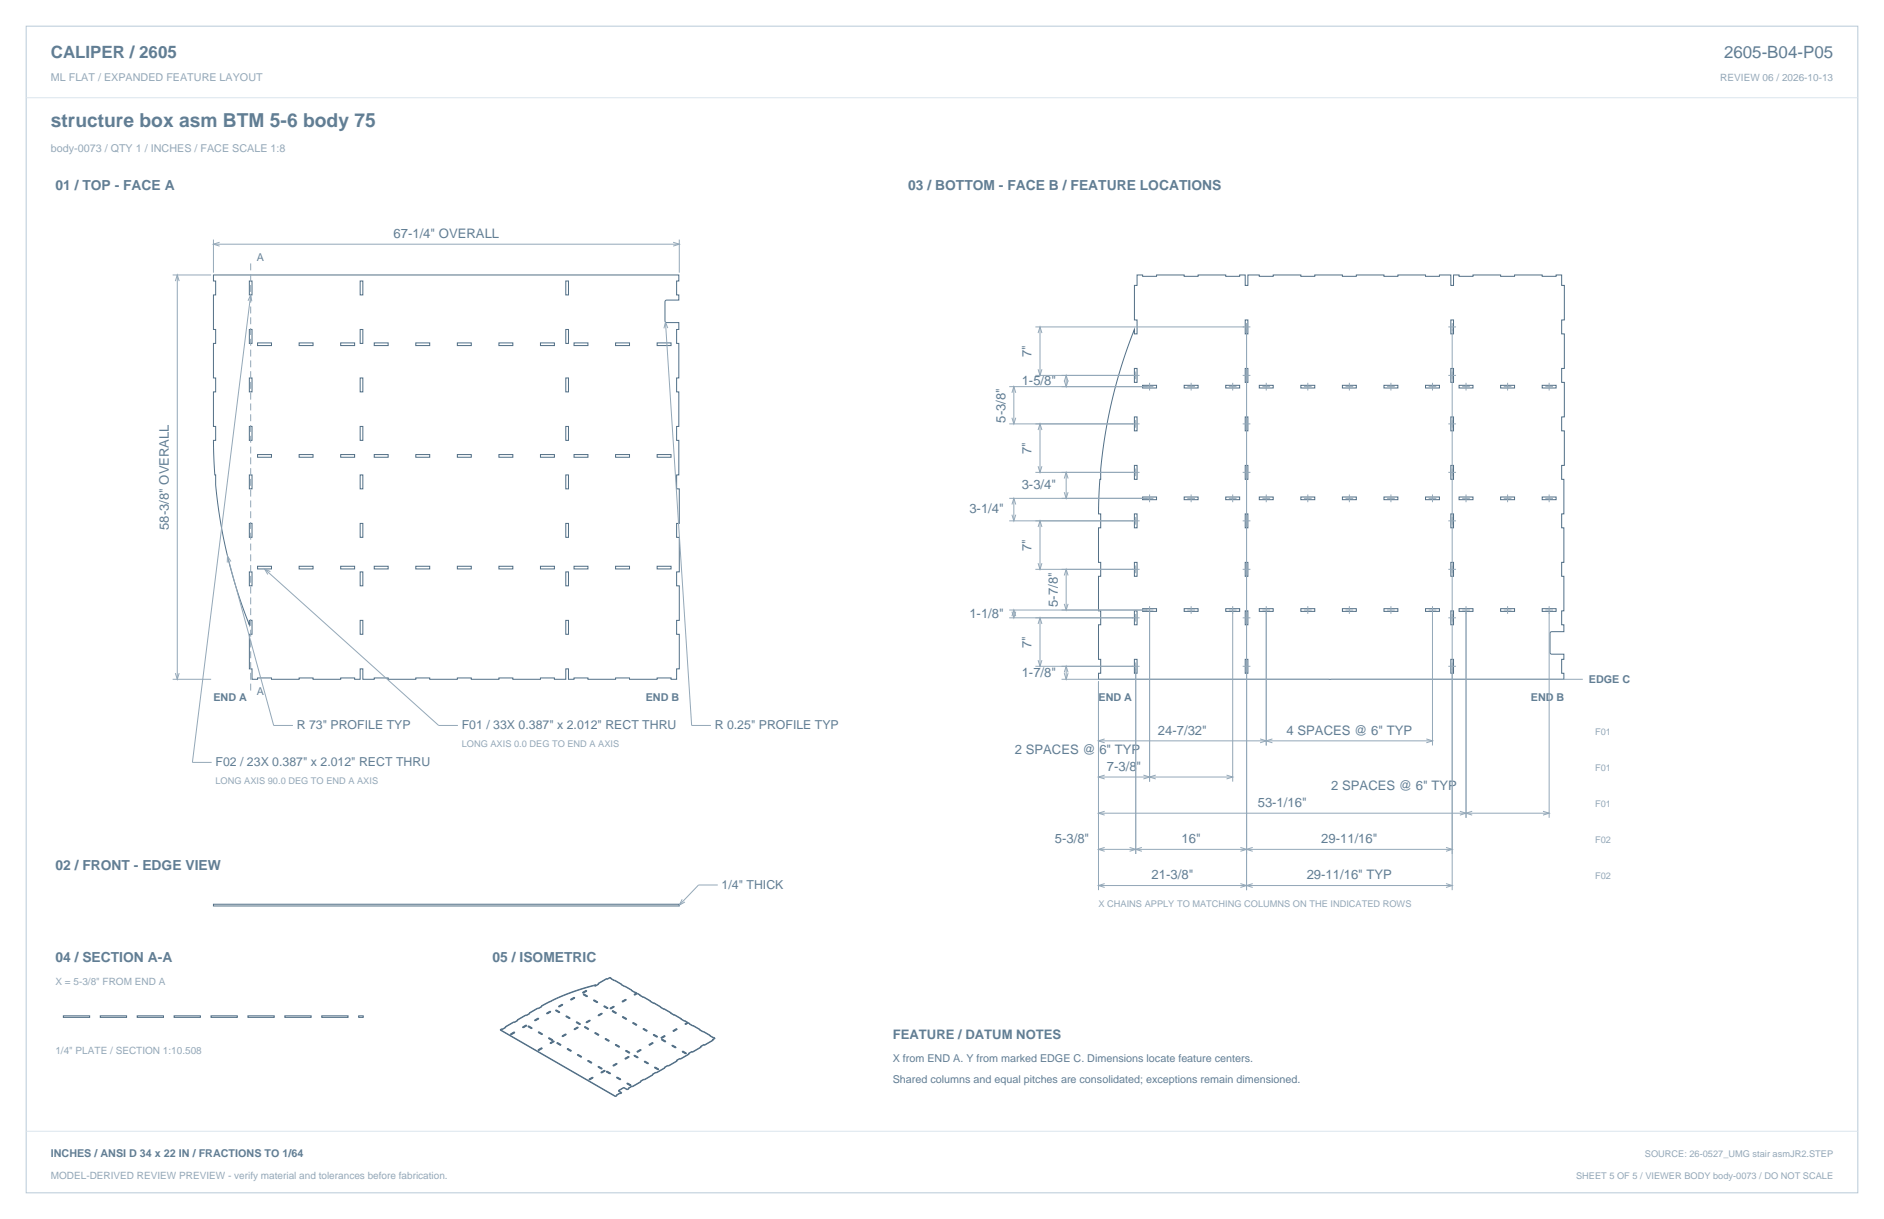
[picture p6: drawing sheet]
<svg xmlns="http://www.w3.org/2000/svg" width="864mm" height="559mm" viewBox="0 0 864 559" stroke-linecap="round" stroke-linejoin="round" font-family="sans-serif">
<path d="M12 12h840v535h-840z" fill="none" stroke="#b8cad8" stroke-width=".46"/>
<path d="M12 45h840" fill="none" stroke="#dbe5ed" stroke-width=".46"/>
<g fill="none" stroke="#536f85" stroke-width=".46">
<path d="M98 126h213v3h-1v6h1v3h-5h-1v10h6v3h-1v6h1v16h-1v7h1v15h-1v7h1v16h-1v6h1v16h-1v6h1v16h-1v7h1v15h-1v7h1v16h-1v4h-2h-7h-12h-7h-12h-7h-2v-4h-2v4h-5h-6h-13h-6h-13h-6h-13h-6h-13h-6h-6v-4h-1v4h-2h-7h-12h-7h-13h-6h-2v-4h-2v-16h2v-7h-2v2l-8-25-4-19-3-20-1-20h1v-7h-1v-15h1v-7h-1v-16h1v-6h-1v-16h1v-6h-1zM114 129h2v6h-2zM165 129h1v6h-1zM259 129h2v6h-2zM521 126h3v1h6v-1h13v1h6v-1h13v1h6v-1h3v5h1v-5h5v1h7v-1h12v1h7v-1h12v1h7v-1h12v1h7v-1h12v1h7v-1h5v5h1v-5h3v1h6v-1h13v1h6v-1h13v1h6v-1h3v5h1v16h-1v6h1v16h-1v6h1v16h-1v7h1v15h-1v7h1v16h-1v6h1v16h-1v6h1v16h-1v6h1v4h-6v9v1h6v2h-1v7h1v2h-213v-2h1v-7h-1v-16h1v-6h-1v-16h1v-6h-1v-16h1v-6h-1l1-21 2-19 5-19 8-26v2h1v-6h-1v-16h1zM114 151h2v6h-2zM118 157h6v1h-6zM137 157h7v1h-7zM156 157h7v1h-7zM165 151h1v6h-1zM172 157h6v1h-6zM191 157h6v1h-6z"/>
<path d="M210 157h6v1h-6zM229 157h6v1h-6zM248 157h6v1h-6zM259 151h2v6h-2zM263 157h7v1h-7zM282 157h7v1h-7zM301 157h7v1h-7zM571 147h1v6h-1zM665 147h1v6h-1zM114 173h2v7h-2zM165 173h1v7h-1zM259 173h2v7h-2z"/>
<path d="M520 169h1v6h-1zM524 177h6v1h-6zM543 177h6v1h-6zM562 177h6v1h-6zM571 169h1v6h-1zM577 177h7v1h-7zM596 177h7v1h-7zM615 177h7v1h-7zM634 177h7v1h-7zM653 177h7v1h-7zM665 169h1v6h-1zM669 177h6v1h-6z"/>
<path d="M688 177h6v1h-6zM707 177h6v1h-6zM114 195h2v7h-2zM165 195h1v7h-1zM259 195h2v7h-2zM520 191h1v7h-1zM571 191h1v7h-1zM665 191h1v7h-1zM114 218h2v6h-2zM118 208h6v2h-6zM137 208h7v2h-7zM156 208h7v2h-7z"/>
<path d="M165 218h1v6h-1zM172 208h6v2h-6zM191 208h6v2h-6zM210 208h6v2h-6zM229 208h6v2h-6zM248 208h6v2h-6zM259 218h2v6h-2zM263 208h7v2h-7zM282 208h7v2h-7zM301 208h7v2h-7zM520 213h1v7h-1zM571 213h1v7h-1z"/>
<path d="M665 213h1v7h-1zM114 240h2v6h-2zM165 240h1v6h-1zM259 240h2v6h-2zM520 236h1v6h-1zM524 228h6v1h-6zM543 228h6v1h-6zM562 228h6v1h-6zM571 236h1v6h-1zM577 228h7v1h-7zM596 228h7v1h-7zM615 228h7v1h-7z"/>
<path d="M634 228h7v1h-7zM653 228h7v1h-7zM665 236h1v6h-1zM669 228h6v1h-6zM688 228h6v1h-6zM707 228h6v1h-6zM118 260h6v1h-6zM137 260h7v1h-7zM156 260h7v1h-7zM172 260h6v1h-6zM191 260h6v1h-6zM210 260h6v1h-6z"/>
<path d="M229 260h6v1h-6zM248 260h6v1h-6zM263 260h7v1h-7zM282 260h7v1h-7zM301 260h7v1h-7zM520 258h1v6h-1zM571 258h1v6h-1zM665 258h1v6h-1zM114 262h2v7h-2zM165 262h1v7h-1zM259 262h2v7h-2zM524 279h6v1h-6z"/>
<path d="M543 279h6v1h-6zM562 279h6v1h-6zM577 279h7v1h-7zM596 279h7v1h-7zM615 279h7v1h-7zM634 279h7v1h-7zM653 279h7v1h-7zM669 279h6v1h-6zM688 279h6v1h-6zM707 279h6v1h-6zM165 284h1v7h-1zM259 284h2v7h-2z"/>
<path d="M520 280h1v6h-1zM571 280h1v6h-1zM665 280h1v6h-1zM520 302h1v7h-1zM571 302h1v7h-1zM665 302h1v7h-1zM98 415h213h-213z"/>
</g>
<g fill="none" stroke="#93a8b9" stroke-width=".46">
<path d="M98 110v15M98 112h213M101 111l-3 1 3 1M309 111l2 1-2 1M311 110v15M79 126h18M80 129l1-3 1 3M81 126v185M114 138l1-3v3M115 135l-27 214h9M305 148l12 185h9M306 150l-1-2-1 3"/>
<path d="M475 150h98M476 153l1-3 1 3M477 150v22M571 148v260M664 150h3M666 148v260M463 177h66M465 177v17M475 172h47M476 169l1 3 1-3M488 175l1-3 1 3M488 174l1 3 1-3"/>
<path d="M489 172v5M521 170v4M527 175v4M544 177h4M546 175v4M563 177h4M565 175v4M570 172h3M579 177h3M580 175v4M598 177h3M599 175v4"/>
<path d="M617 177h3M619 175v4M636 177h3M638 175v4M655 177h3M657 175v4M664 172h3M670 177h4M672 175v4M689 177h4M691 175v4M708 177h4"/>
<path d="M710 175v4M463 194h59M464 180l1-3 1 3M464 191l1 3 1-3M476 197l1-3 1 3M477 194v23M521 193v3M570 194h3M664 194h3M475 217h47M476 214l1 3 1-3M488 219l1-2 1 2"/>
<path d="M489 217v11M521 215v3M570 217h3M664 217h3M463 228h66M463 239h59M464 231l1-3 1 3M464 236l1 3 1-3M465 228v11M477 239v22M488 226l1 2 1-2M521 237v4"/>
<path d="M527 227v3M544 228h4M546 227v3M563 228h4M565 227v3M570 239h3M579 228h3M580 227v3M598 228h3M599 227v3M617 228h3M619 227v3"/>
<path d="M636 228h3M638 227v3M655 228h3M657 227v3M664 239h3M670 228h4M672 227v3M689 228h4M691 227v3M708 228h4M710 227v3M104 255l21 78h9"/>
<path d="M106 257l-2-2v3M476 242l1-3 1 3M476 258l1 3 1-3M521 259v4M121 261l80 72h9M124 262l-3-1 2 2M463 280h66M465 280v3M475 261h47M488 264l1-3 1 3M488 277l1 3 1-3M489 261v19"/>
<path d="M527 278v80M544 280h4M546 278v3M563 280h4M565 278v80M570 261h3M579 280h3M580 278v64M598 280h3M599 278v3M617 280h3M619 278v3"/>
<path d="M636 280h3M638 278v3M655 280h3M657 278v64M664 261h3M670 280h4M672 278v97M689 280h4M691 278v3M708 280h4M710 278v97M463 283h59"/>
<path d="M464 282l1-2 1 2M464 280l1 3 1-3M476 286l1-3 1 3M477 283v22M521 281v4M570 283h3M664 283h3M79 311h18M80 309l1 2 1-2M475 305h47M476 303l1 2 1-2M487 311h122"/>
<path d="M488 308l1-3 1 3M488 309l1 2 1-2M489 305v6M504 312v96M521 304v87M570 305h3M610 311h116M664 305h3M504 340h153M506 339l-2 1h2M578 339l2 1h-2M583 339l-3 1h3"/>
<path d="M654 339l3 1h-3M504 356h61M506 355l-2 1 2 1M524 355l3 1-3 1M530 355l-3 1 3 1M562 355l3 1-3 1M504 373h206M506 372l-2 1 2 1M669 372l3 1-3 1M675 372l-3 1 3 1M707 372l3 1-3 1M504 389h162"/>
<path d="M506 388l-2 1 2 1M518 388l3 1-3 1M523 388l-2 1 2 1M569 388l2 1-2 1M574 388l-3 1 3 1M663 388l3 1-3 1M313 412l-2 3 3-2M329 406h-9l-9 9M504 406h162M506 405l-2 1 2 1M569 405l2 1-2 1M574 405l-3 1 3 1"/>
<path d="M663 405l3 1-3 1"/>
</g>
<path d="M115 121v196" fill="none" stroke="#93a8b9" stroke-width=".46" stroke-dasharray="3.2 1.8" stroke-linecap="butt"/>
<g fill="#f2f6f9" stroke="#536f85" stroke-width=".46">
<path d="M29 466h12h-12z" fill-rule="evenodd"/>
<path d="M46 466h12h-12z" fill-rule="evenodd"/>
<path d="M63 466h12h-12z" fill-rule="evenodd"/>
<path d="M80 466h12h-12z" fill-rule="evenodd"/>
<path d="M97 466h12h-12z" fill-rule="evenodd"/>
<path d="M114 466h12h-12z" fill-rule="evenodd"/>
<path d="M131 466h12h-12z" fill-rule="evenodd"/>
<path d="M147 466h13h-13z" fill-rule="evenodd"/>
<path d="M164 466h3h-3z" fill-rule="evenodd"/>
</g>
<g fill="none" stroke="#536f85" stroke-width=".46">
<path d="M252 459l-4 2M252 459h.1M253 458v1M253 459h-1M253 458l-1 1M262 458h.1M263 457h.1M263 457l-1 1M263 457v1M263 458h-1M267 455h.1M267 456l2 1"/>
<path d="M267 456h.1M268 456h-1M268 456l1 1M269 454l-2 1M269 454h.1M269 457h.1M272 459h2M272 459l2 1M272 459h.1M272 458v1M272 458l2 1M273 452h.1"/>
<path d="M273 451l-10 3-10 4M273 451l-11 4-9 4M273 451v1M274 459h.1M274 459v1M274 451h.1M274 451l-1 1M278 449h.1M278 449l-5 3M278 449l-4 2M280 448h.1M280 448l-2 1"/>
<path d="M280 448l2 1M280 449l2 1M280 448v1M282 449v1M282 449l3 2M282 449h.1M282 450l4 2M282 450h.1M285 451l1 1M285 451h.1M285 459h.1M286 452l4 2"/>
<path d="M286 452h.1M286 452l5 3M287 458h.1M287 458l-2 1M289 454l2 1M290 454h-1M291 456h.1M291 455h.1M291 455h1M292 455l-1 1M292 455l1 1M292 455v1"/>
<path d="M292 456l3 1M292 456h-1M293 456l2 1M293 456h.1M295 457h.1M295 457l3 2M295 457l5 3M298 459l2 1M298 459h.1M300 460h.1M300 460l3 1M300 460l4 2"/>
<path d="M229 472l53 30M229 472h.1M229 472l53 31M230 472h-1M230 472h.1M232 471h.1M232 471l-2 1M234 474h.1M235 468l-3 3M235 468l1 1M235 469h1M235 469l-5 3"/>
<path d="M235 468v1M236 473h.1M236 473l-2 1M236 469h.1M237 468h.1M237 468l-1 1M240 471h.1M241 465h.1M241 465l-4 3M241 465l-5 4M241 465v1M241 470h.1"/>
<path d="M241 470l-1 1M242 470l2 1M242 471l2 1M242 470v1M242 470h.1M243 464v1M243 465l-2 1M244 471v1M244 471h.1M245 468h.1M246 462l-3 2M246 462h.1"/>
<path d="M246 462h1M246 462l-5 3M247 467h.1M247 467l-2 1M247 473l2 1M247 473h.1M247 473l1 1M247 462h.1M248 461h.1M248 461v1M248 462h-1M248 461l-1 1"/>
<path d="M249 474h-1M249 474h.1M251 465h.1M251 464v1M251 476l2 1M251 476h.1M252 476l1 1M252 476h-1M252 478h.1M252 464h.1M252 464h-1M252 464l-1 1"/>
<path d="M253 477h.1M254 477h.1M254 477v1M254 477l-2 1M254 478h-2M255 463l1 1M255 463h.1M255 463l2 1M255 478l2 1M255 478h.1M256 478l1 1M256 478h-1"/>
<path d="M256 461h.1M256 461v1M256 464h.1M257 464h-1M257 464h.1M257 479h.1M258 475h.1M258 461h.1M258 460l-2 1M258 460v1M258 461h-2M258 461l-2 1"/>
<path d="M259 474h1M259 474l-1 1M259 474h.1M259 466l2 1M259 466h.1M260 474l-2 1M260 474h.1M260 466l1 1M260 466h-1M260 466h.1M261 467h.1M263 472h.1"/>
<path d="M264 469l2 1M264 469h2M264 469h.1M264 468l2 1M264 468v1M265 471l-2 1M265 471h.1M266 469v1M266 469h.1M266 470h.1M268 471l2 1M268 471h.1"/>
<path d="M268 471h2M269 469h.1M270 472h.1M270 471v1M270 468h1M270 468h.1M270 468l-1 1M271 468h.1M271 468l-2 1M273 474l1 1M273 473l1 1M273 473v1"/>
<path d="M273 473l2 1M273 474h2M273 474h.1M273 473h.1M274 466h.1M274 465v1M274 474v1M275 474h-1M275 474h.1M275 474l-1 1M276 465h.1M276 464l-2 1"/>
<path d="M276 465l-2 1M276 464v1M277 461l2 1M277 461l1 1M277 461h.1M277 476l2 1M277 476h.1M278 476l1 1M278 476h.1M278 476h-1M279 462h-1M279 462h.1"/>
<path d="M279 477h.1M280 462h.1M280 462v1M281 463l1 1M281 464l1 1M281 463v1M281 463h.1M281 461l-1 1M281 461l1 1M281 461h1M281 461h.1M282 461l-2 1"/>
<path d="M282 462l-2 1M282 461v1M282 479l2 1M282 479h.1M282 464h.1M282 464v1M284 480h.1M285 466l2 1M285 466h.1M286 466l1 1M286 466h-1M287 467h.1"/>
<path d="M290 469l2 1M290 469h.1M292 470h.1M295 472l2 1M295 472l1 1M295 472h.1M295 471v1M295 471l2 1M297 472l-1 1M297 472v1M297 473h-1M297 479h1"/>
<path d="M297 479h.1M298 479h.1M299 478l-2 1M299 478h.1M299 478l-1 1M299 474l2 1M299 475h2M299 474v1M300 474l1 1M300 474h-1M300 474l-1 1M301 475h.1"/>
<path d="M303 462l1 1M303 461v1M303 462h.1M303 476h.1M303 477h2M303 477l2 1M303 477h.1M304 476l-1 1M304 476l1 1M304 462v1M304 462l4 2M304 463h.1"/>
<path d="M304 463l5 2M304 462h.1M305 475l-2 1M305 475h.1M305 477v1M305 477h.1M307 465h2M308 464l-1 1M308 479l2 1M308 479h.1M308 472l1 1M308 473h1"/>
<path d="M308 472v1M309 473h.1M309 465h.1M309 465l3 2M309 465l5 3M310 480h.1M310 472l-2 1M310 472h.1M310 472h-2M310 472l-1 1M312 467l2 1M312 467h.1"/>
<path d="M314 468l1 1M314 468h.1M314 469v1M314 469h.1M315 469h-1M315 469h.1M315 469h1M315 469l-1 1M315 469l3 1M316 469l2 1M316 469h.1M318 470l3 2"/>
<path d="M318 470h.1M318 470l4 3M321 472l1 1M321 472h.1M321 480h.1M321 480l-4 2M322 473h.1M322 473l4 2M322 473l5 3M323 479h.1M323 479l-2 1M325 475l2 1"/>
<path d="M326 475h-1M327 477h.1M327 477l-4 2M327 476h.1M327 475l1 1M327 475v1M327 476h1M328 476l-1 1M328 476h.1M247 481h.1M247 481v1M248 481h1"/>
<path d="M248 480l-1 1M248 481h-1M248 480h1M248 480v1M249 480l-2 1M249 480v1M249 481l-2 1M260 481l2 1M260 481h.1M262 482h.1M265 484h1M265 484l1 1"/>
<path d="M265 484h.1M265 483v1M265 483l2 1M266 484h1M266 484v1M267 484l-1 1M269 486l2 1M269 486h.1M270 486l1 1M270 486h-1M270 495h.1M271 487h.1"/>
<path d="M272 494h.1M272 494l-2 1M274 489l2 1M274 489h.1M275 492h1M275 492h.1M276 490h.1M277 491h.1M277 491l-2 1M277 491l-1 1M278 491l2 1M278 491h.1"/>
<path d="M280 492h.1M281 488v1M281 489h.1M283 487v1M283 487l-2 1M283 494l1 1M283 494h.1M283 488l-2 1M283 488h.1M283 494l2 1M284 500h.1M284 495h.1"/>
<path d="M285 495h-1M285 495h.1M286 499h.1M286 499l-2 1M286 499l2 1M286 485h.1M286 485l1 1M286 485h1M287 485v1M287 482l1 1M287 482h.1M287 481l2 1"/>
<path d="M287 482l2 1M287 481v1M287 497l2 1M287 497h.1M288 497l1 1M288 496l-1 1M288 496v1M288 496l1 1M288 497h-1M288 499h.1M288 484l-2 1M288 484h.1"/>
<path d="M288 484v1M288 499v1M288 484l-1 1M288 485l-1 1M288 483h.1M289 483h-1M289 482l-1 1M289 482v1M289 498h.1M289 497v1M290 498h.1M290 498l-2 2"/>
<path d="M290 498l-2 1M291 484l1 1M291 484h.1M292 482h.1M292 485h.1M294 496h.1M294 481h.1M294 481l-2 1M294 496l-4 2M295 495h.1M295 495l-1 1M295 487l2 1"/>
<path d="M295 487h2M295 487h.1M296 486l1 1M296 487l1 1M296 487h-1M296 486l-1 1M296 486v1M297 487v1M297 488h.1M297 487h.1M299 492v1M299 493l-4 2"/>
<path d="M300 490h2M300 489l2 1M300 489v1M300 489h.1M301 492l-6 3M301 491v1M301 491l-2 1M301 492h.1M302 490h.1M305 489v1M305 490l-4 2M306 489h.1"/>
<path d="M306 489l-5 3M306 488h.1M306 488l-1 1M306 488v1M310 486h.1M310 486l-4 2M310 486l-4 3M312 485l-2 1M312 485v1M312 485h.1M313 482l2 1M313 482l1 1"/>
<path d="M313 482h.1M315 483h-1M315 483h.1M316 483h.1M316 483l-4 2M316 483l-4 3M317 482l-1 1M317 482h.1M282 502v1M283 502h.1M283 502l-1 1M284 500l1 1"/>
<path d="M284 501h.1M284 501l-2 1M284 501l-1 1M285 501h-1M285 501h.1"/>
</g>
<path d="M12 519h840" fill="none" stroke="#dbe5ed" stroke-width=".46"/>
<text font-size="8.8" fill="#617e94" x="23" y="58">structure box asm BTM 5-6 body 75</text>
<g font-size="7.8" fill="#617e94">
<text x="23" y="27">CALIPER / 2605</text>
<text x="790" y="27">2605-B04-P05</text>
</g>
<g font-size="6.3" fill="#617e94">
<text x="25" y="87">01 / TOP - FACE A</text>
<text x="416" y="87">03 / BOTTOM - FACE B / FEATURE LOCATIONS</text>
<text x="25" y="399">02 / FRONT - EDGE VIEW</text>
<text x="25" y="441">04 / SECTION A-A</text>
<text x="226" y="441">05 / ISOMETRIC</text>
</g>
<g font-size="6" fill="#617e94">
<text x="180" y="109">67-1/4&quot; OVERALL</text>
<text x="473" y="164" transform="rotate(-90 473 164)">7&quot;</text>
<text x="468" y="176">1-5/8&quot;</text>
<text x="461" y="194" transform="rotate(-90 461 194)">5-3/8&quot;</text>
<text x="473" y="208" transform="rotate(-90 473 208)">7&quot;</text>
<text x="468" y="224">3-3/4&quot;</text>
<text x="444" y="235">3-1/4&quot;</text>
<text x="77" y="243" transform="rotate(-90 77 243)">58-3/8&quot; OVERALL</text>
<text x="473" y="253" transform="rotate(-90 473 253)">7&quot;</text>
<text x="485" y="278" transform="rotate(-90 485 278)">5-7/8&quot;</text>
<text x="444" y="283">1-1/8&quot;</text>
<text x="473" y="297" transform="rotate(-90 473 297)">7&quot;</text>
<text x="468" y="310">1-7/8&quot;</text>
<text x="531" y="337">24-7/32&quot;</text>
<text x="590" y="337">4 SPACES @ 6&quot; TYP</text>
<text x="465" y="346">2 SPACES @ 6&quot; TYP</text>
<text x="507" y="353">7-3/8&quot;</text>
<text x="610" y="362">2 SPACES @ 6&quot; TYP</text>
<text x="577" y="370">53-1/16&quot;</text>
<text x="484" y="387">5-3/8&quot;</text>
<text x="542" y="387">16&quot;</text>
<text x="606" y="387">29-11/16&quot;</text>
<text x="528" y="403">21-3/8&quot;</text>
<text x="599" y="403">29-11/16&quot; TYP</text>
<text x="409" y="476">FEATURE / DATUM NOTES</text>
</g>
<g font-size="5.6" fill="#617e94">
<text x="136" y="334">R 73&quot; PROFILE TYP</text>
<text x="212" y="334">F01 / 33X 0.387&quot; x 2.012&quot; RECT THRU</text>
<text x="328" y="334">R 0.25&quot; PROFILE TYP</text>
<text x="99" y="351">F02 / 23X 0.387&quot; x 2.012&quot; RECT THRU</text>
<text x="331" y="407">1/4&quot; THICK</text>
</g>
<g font-size="4.9" fill="#93a8b9">
<text x="23" y="37">ML FLAT / EXPANDED FEATURE LAYOUT</text>
<text x="23" y="69">body-0073 / QTY 1 / INCHES / FACE SCALE 1:8</text>
</g>
<g font-size="4.9" fill="#617e94">
<text x="118" y="120">A</text>
<text x="728" y="313">EDGE C</text>
<text x="98" y="321">END A</text>
<text x="118" y="318">A</text>
<text x="296" y="321">END B</text>
<text x="504" y="321">END A</text>
<text x="702" y="321">END B</text>
<text x="409" y="487">X from END A. Y from marked EDGE C. Dimensions locate feature centers.</text>
<text x="409" y="496">Shared columns and equal pitches are consolidated; exceptions remain dimensioned.</text>
<text x="23" y="531">INCHES / ANSI D 34 x 22 IN / FRACTIONS TO 1/64</text>
</g>
<g font-size="4.6" fill="#93a8b9">
<text x="789" y="37">REVIEW 06 / 2026-10-13</text>
<text x="25" y="452">X = 5-3/8&quot; FROM END A</text>
<text x="25" y="483">1/4&quot; PLATE / SECTION 1:10.508</text>
<text x="23" y="540">MODEL-DERIVED REVIEW PREVIEW - verify material and tolerances before fabrication.</text>
</g>
<g font-size="4.2" fill="#93a8b9">
<text x="731" y="337">F01</text>
<text x="212" y="342">LONG AXIS 0.0 DEG TO END A AXIS</text>
<text x="731" y="353">F01</text>
<text x="99" y="359">LONG AXIS 90.0 DEG TO END A AXIS</text>
<text x="731" y="370">F01</text>
<text x="731" y="387">F02</text>
<text x="731" y="403">F02</text>
<text x="504" y="416">X CHAINS APPLY TO MATCHING COLUMNS ON THE INDICATED ROWS</text>
<text x="754" y="531">SOURCE: 26-0527_UMG stair asmJR2.STEP</text>
<text x="722" y="540">SHEET 5 OF 5 / VIEWER BODY body-0073 / DO NOT SCALE</text>
</g>
</svg>
